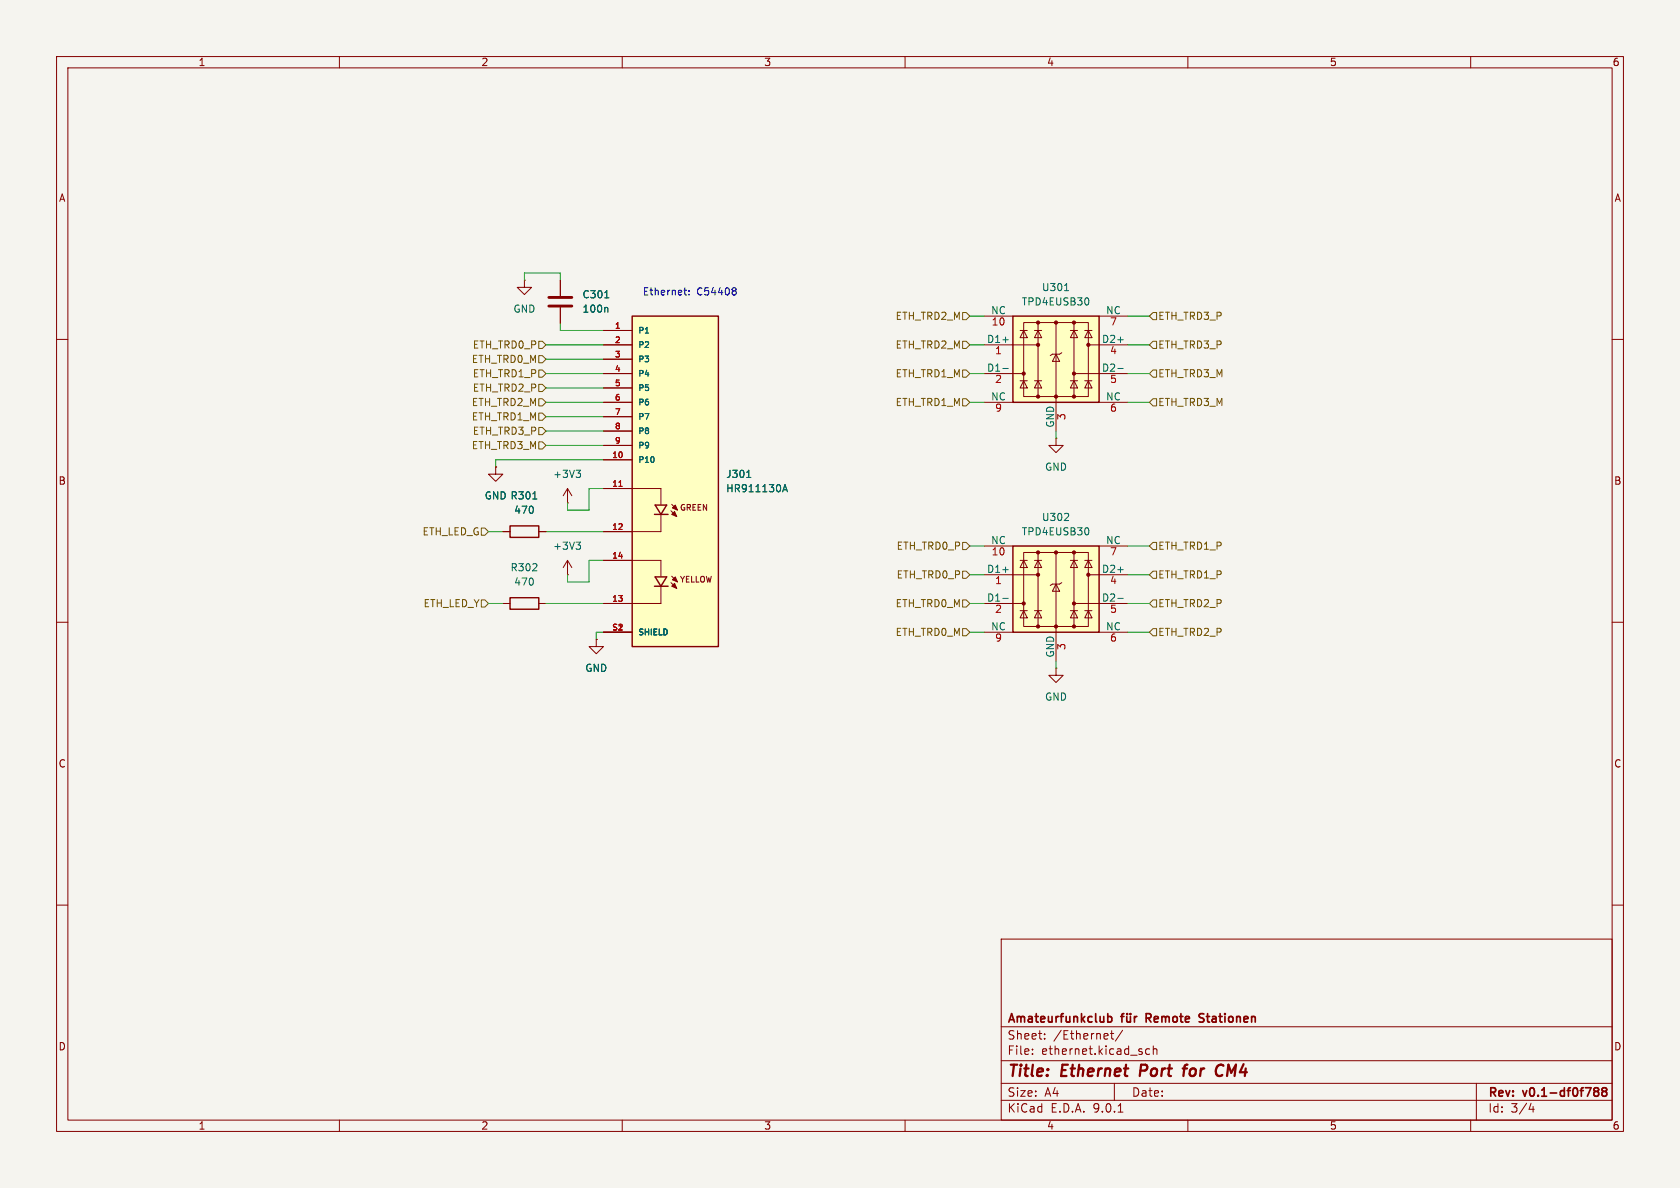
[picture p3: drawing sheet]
<svg xmlns="http://www.w3.org/2000/svg" width="297mm" height="210mm" viewBox="0 0 297 210" stroke-linecap="round" stroke-linejoin="round" font-family="sans-serif">
<path d="M0 0h297v210h-297z" fill="#f5f4ef" stroke="#f5f4ef" stroke-width=".18"/>
<g fill="none" stroke="#840000" stroke-width=".18">
<path d="M10 10h277v190h-277zM12 12h273v186h-273zM60 10v2M110 10v2M160 10v2M210 10v2M260 10v2M10 60h2M285 60h2M100.3 88.9h.1M100.3 86.4l-.7 1.2M100.3 86.4l.8 1.2"/>
<path d="M100.3 86.4v2.5M10 110h2M285 110h2M10 160h2M177 166h108v32h-108zM285 160h2M60 198v2M110 198v2M160 198v2M177 194.5h108M177 191.5h108M177 187.5h108"/>
<path d="M177 181.5h108M182.5 186.3v.1M182.5 185.5v.1M184.7 183.6v.1M184.7 182.8v.1M196.3 182.7h.6M196.5 182.2v1.3l.4 .2M197 191.5v3M197.7 196.6h.8M198.5 182.1l-1.3 2M203.2 185.5l-.4-.1-.3 .3v.4l.2 .2h.5M203.9 185.5l.2-.1 .4 .1v.9"/>
<path d="M203.9 184.9v1.5M210 198v2M260 198v2M261 191.5v6.5M270.7 195l-.4 1.1h.9M271 195.6v1"/>
</g>
<g fill="none" stroke="#840000" stroke-width=".3">
<path d="M195.8 179.8l.5-.1 .3 .3v.4l-.2 .2h-.6M198.1 179.7h.6M198.7 179.2l-.4 .2v1.3M199.2 179.7l.1 .9 .3 .1 .2-.2M199.3 179.2v.1M199.8 179.2v.1M199.8 179.7v1M200.6 179.7v1M201 179.7l-.3 .1-.1 .2M202.6 180h.6M203.2 179.2h-.6v1.5M212.8 179.3l-.5-.1-.3 .3 .1 .3 .6 .2"/>
<path d="M212 180.6h.7M282.1 192.3l.4 .1 .1 .2-.3 .3M282.1 192.9h.2M282.3 192.9l.3 .2v.4l-.1 .2-.4 .1M283.5 192.9l-.3-.3 .3-.3 .4 .1 .2 .2-.3 .3M283.5 192.9h.3M283.5 192.9l-.3 .3 .1 .4 .2 .2 .4-.1 .2-.2-.1-.4-.2-.2"/>
</g>
<path d="M201.7 188.2l-.2 2M209.1 188.9h.7M209.9 188.2l-.4 .1-.1 .2-.2 1.7M215.7 188.2l.6 .2M216.1 190l-.4 .2" fill="none" stroke="#840000" stroke-width=".4"/>
<path d="M101.8 83.1h.8l-.4 .5M102.4 83.6l.2 .3v.3l-.2 .2" fill="none" stroke="#006464" stroke-width=".18"/>
<path d="M179.1 55.9h15.2v15.2h-15.2z" fill="#ffffc2"/>
<g fill="none" stroke="#840000" stroke-width=".18">
<path d="M174 55.9h5.1M180.3 58.4h1.3M181 57h11.4v13.1h-11.4zM181 58.4l.6 1.3h-1.3zM182.9 58.4h1.2M183.5 58.4l.6 1.3h-1.2zM183.5 57v13.1M186.7 57v19.2M189.2 58.4h1.3M189.9 58.4l.6 1.3h-1.3zM189.9 57v13.1M191.8 58.4h1.2"/>
<path d="M192.4 58.4l.6 1.3h-1.2zM194.3 55.9h5.1M174 61h9.5M174 66h7M174 71.1h5.1M180.3 67.3h1.3M181 67.3l.6 1.3h-1.3zM182.9 67.3h1.2M183.5 67.3l.6 1.3h-1.2zM186.7 62.6l.6 1.3h-1.2zM186.7 77.5v1.2h1.3l-1.3 1.3-1.3-1.3h1.3M186.7 77.5h.1"/>
<path d="M187.7 62.4l-.4 .2h-1.2l-.4 .3M189.2 67.3h1.3M189.9 67.3l.6 1.3h-1.3zM189.9 66h9.5M191.8 67.3h1.2M192.4 67.3l.6 1.3h-1.2zM192.4 61h7M194.3 71.1h5.1"/>
</g>
<path d="M179.1 55.9h15.2v15.2h-15.2z" fill="none" stroke="#840000" stroke-width=".25"/>
<g fill="#840000" stroke="#840000" stroke-width=".18">
<circle cx="181" cy="66" r=".28"/>
<circle cx="183.5" cy="57" r=".28"/>
<circle cx="183.5" cy="61" r=".28"/>
<circle cx="183.5" cy="70.1" r=".28"/>
<circle cx="186.7" cy="57" r=".28"/>
<circle cx="186.7" cy="70.1" r=".28"/>
<circle cx="189.9" cy="57" r=".28"/>
<circle cx="189.9" cy="66" r=".28"/>
<circle cx="189.9" cy="70.1" r=".28"/>
<circle cx="192.4" cy="61" r=".28"/>
</g>
<path d="M188.2 51.4h.7M192.4 52.8l.1 .3-.1 .7M177.3 60.1h1M177.3 65.1h1M197.6 60.1h1M197.6 65.1h1" fill="none" stroke="#006464" stroke-width=".18"/>
<path d="M179.1 96.5h15.2v15.3h-15.2z" fill="#ffffc2"/>
<g fill="none" stroke="#840000" stroke-width=".18">
<path d="M174 96.5h5.1M180.3 99.1h1.3M181 97.7h11.4v13h-11.4zM181 99.1l.6 1.2h-1.3zM182.9 99.1h1.2M183.5 99.1l.6 1.2h-1.2zM183.5 97.7v13M186.7 97.7v19.1M189.2 99.1h1.3M189.9 99.1l.6 1.2h-1.3zM189.9 97.7v13M191.8 99.1h1.2"/>
<path d="M192.4 99.1l.6 1.2h-1.2zM194.3 96.5h5.1M174 101.6h9.5M174 106.7h7M174 111.8h5.1M180.3 108h1.3M181 108l.6 1.2h-1.3zM182.9 108h1.2M183.5 108l.6 1.2h-1.2zM186.7 103.3l.6 1.2h-1.2zM186.7 118.1v1.3h1.3l-1.3 1.3-1.3-1.3h1.3M186.7 118.1h.1"/>
<path d="M187.7 103l-.4 .3h-1.2l-.4 .2M189.2 108h1.3M189.9 108l.6 1.2h-1.3zM189.9 106.7h9.5M191.8 108h1.2M192.4 108l.6 1.2h-1.2zM192.4 101.6h7M194.3 111.8h5.1"/>
</g>
<path d="M179.1 96.5h15.2v15.3h-15.2z" fill="none" stroke="#840000" stroke-width=".25"/>
<g fill="#840000" stroke="#840000" stroke-width=".18">
<circle cx="181" cy="106.7" r=".28"/>
<circle cx="183.5" cy="97.7" r=".28"/>
<circle cx="183.5" cy="101.6" r=".28"/>
<circle cx="183.5" cy="110.7" r=".28"/>
<circle cx="186.7" cy="97.7" r=".28"/>
<circle cx="186.7" cy="110.7" r=".28"/>
<circle cx="189.9" cy="97.7" r=".28"/>
<circle cx="189.9" cy="106.7" r=".28"/>
<circle cx="189.9" cy="110.7" r=".28"/>
<circle cx="192.4" cy="101.6" r=".28"/>
</g>
<path d="M188.1 92h.8M188.9 90.9v.4M192.4 93.4l.1 .4-.1 .6M177.3 100.7h1M177.3 105.8h1M197.6 100.7h1M197.6 105.8h1" fill="none" stroke="#006464" stroke-width=".18"/>
<path d="M111.8 55.9h15.2v58.4h-15.2z" fill="#ffffc2"/>
<g fill="none" stroke="#840000" stroke-width=".18">
<path d="M92.7 49.5v1.3h1.3l-1.3 1.3-1.3-1.3h1.3M92.7 49.5h.1M99.1 49.5v2.8M99.1 54.4v2.8M106.7 58.4h5.1M106.7 61h5.1M106.7 63.5h5.1M106.7 66h5.1M106.7 68.6h5.1M106.7 71.1h5.1M106.7 73.7h5.1M106.7 76.2h5.1"/>
<path d="M106.7 78.7h5.1M87.6 82.6v1.2h1.3l-1.3 1.3-1.2-1.3h1.2M87.6 82.6h.1M88.9 94h1.3M95.2 94h1.3M100.3 99.1l-.7 1.2M100.3 99.1l.8 1.2M100.3 99.1v2.5M106.7 86.4h10.1v2.8M106.7 99.1h10.1v2.8M106.7 81.3h5.1M116.8 91.1v2.9h-10.1"/>
<path d="M118.6 90.3l1 1M118.7 89.2l1.1 1M88.9 106.7h1.3M95.2 106.7h1.3M100.3 101.6h.1M105.4 113v1.3h1.3l-1.3 1.3-1.3-1.3h1.3M105.4 113h.1M106.7 111.8h5.1M116.8 103.8v2.9h-10.1M118.6 103l1 1M118.7 101.9l1.1 1"/>
</g>
<path d="M111.8 55.9h15.2v58.4h-15.2zM90.2 93h5v2h-5zM115.7 90.9h2.4M115.8 89.3h2.1l-1.1 1.6zM90.2 105.7h5v2h-5zM115.7 103.6h2.4M115.8 102h2.1l-1.1 1.6z" fill="none" stroke="#840000" stroke-width=".25"/>
<g fill="#840000" stroke="#840000" stroke-width=".18">
<path d="M118.7 90.9l.6-.5 .3 .9z"/>
<path d="M119.3 103.1l.3 .9-.9-.4z"/>
<path d="M119.4 89.3l.4 .9-.9-.4z"/>
<path d="M119.4 102l.4 .9-.9-.4z"/>
</g>
<path d="M109.4 86h.6" fill="none" stroke="#a90000" stroke-width=".18"/>
<path d="M106.9 52.6h.7M107.3 54.3l.2 .2v.7M94.2 88.2h.7M101.8 95.8h.8l-.4 .5M102.4 96.3l.2 .3v.3l-.2 .2M132 84.4h.7M138.4 86.9l.4-1.2 .4 1.2M138.5 86.6h.6" fill="none" stroke="#006464" stroke-width=".18"/>
<path d="M97 52.6h4.1M97 54.1h4.1" fill="none" stroke="#840000" stroke-width=".51"/>
<g fill="none" stroke="#725600" stroke-width=".18">
<path d="M170.2 55.2h.6l.6 .7-.6 .6h-.6zM203.8 55.2h.7v1.3h-.7l-.6-.6zM95.2 60.3h.7l.6 .7-.6 .6h-.7zM95.2 67.9h.7l.6 .7-.6 .6h-.7zM95.2 70.5h.7l.6 .6-.6 .7h-.7zM95.2 62.9h.7l.6 .6-.6 .6h-.7zM95.2 65.4h.7l.6 .6-.6 .7h-.7zM95.2 78.1h.7l.6 .6-.6 .7h-.7zM95.2 75.6h.7l.6 .6-.6 .6h-.7zM95.2 73h.7l.6 .7-.6 .6h-.7zM170.2 70.5h.6l.6 .6-.6 .7h-.6zM170.2 65.4h.6l.6 .6-.6 .7h-.6z"/>
<path d="M170.2 60.3h.6l.6 .7-.6 .6h-.6zM203.8 65.4h.7v1.3h-.7l-.6-.7zM203.8 70.5h.7v1.3h-.7l-.6-.7zM203.8 60.3h.7v1.3h-.7l-.6-.6zM85.1 93.3h.6l.7 .7-.7 .6h-.6zM170.2 95.9h.6l.6 .6-.6 .7h-.6zM203.8 95.9h.7v1.3h-.7l-.6-.7zM85.1 106h.6l.7 .7-.7 .6h-.6zM170.2 101h.6l.6 .6-.6 .6h-.6zM170.2 106h.6l.6 .7-.6 .6h-.6zM170.2 111.1h.6l.6 .7-.6 .6h-.6zM203.8 111.1h.7v1.3h-.7l-.6-.6z"/>
<path d="M203.8 106h.7v1.3h-.7l-.6-.6zM203.8 101h.7v1.2h-.7l-.6-.6z"/>
</g>
<g fill="none" stroke="#009600" stroke-width=".18">
<path d="M92.7 49.5v-1.2h6.4v1.2M99.1 57.2v1.2h7.6M171.4 55.9h2.6M199.4 55.9h3.8M96.5 71.1h10.2M96.5 66h10.2M96.5 61h10.2M96.5 63.5h10.2M96.5 78.7h10.2M96.5 68.6h10.2M96.5 73.7h10.2M96.5 76.2h10.2"/>
<path d="M171.4 71.1h2.6M171.4 66h2.6M171.4 61h2.6M186.7 76.2v1.3M199.4 71.1h3.8M199.4 66h3.8M199.4 61h3.8M86.4 94h2.5M96.5 94h10.2M106.7 86.4h-2.6v3.8h-3.8v-1.3M106.7 99.1h-2.6v3.8h-3.8v-1.3M106.7 81.3h-19.1v1.3"/>
<path d="M171.4 96.5h2.6M199.4 96.5h3.8M86.4 106.7h2.5M96.5 106.7h10.2M106.7 111.8h-1.3v1.2M171.4 106.7h2.6M171.4 111.8h2.6M171.4 101.6h2.6M186.7 116.8v1.3M199.4 106.7h3.8M199.4 111.8h3.8M199.4 101.6h3.8"/>
</g>
<path d="M120.9 51.3h.5M121.1 52.1h.3M121.8 52v.1M121.8 51.4v.1M129.9 50.9l.2 .2-.2 .3 .2 .3v.2l-.2 .2" fill="none" stroke="#0000c2" stroke-width=".18"/>
<g font-size="2.8" fill="#840000">
<text x="178" y="190.9">Title:</text>
<text x="187.7" y="190.9">Ethernet</text>
<text x="202.4" y="190.9">Port</text>
<text x="210.9" y="190.9">for</text>
<text x="217.4" y="190.9">CM4</text>
</g>
<g font-size="2.1" fill="#840000">
<text x="178" y="184">Sheet:</text>
<text x="178" y="181.2">Amateurfunkclub</text>
<text x="186.2" y="184">/Ethernet/</text>
<text x="203.3" y="181.2">Remote</text>
<text x="213.3" y="181.2">Stationen</text>
<text x="178" y="186.7">File:</text>
<text x="184.1" y="186.7">ethernet.kicad_sch</text>
<text x="178" y="196.9">KiCad</text>
<text x="178" y="194.1">Size:</text>
<text x="184.7" y="194.1">A4</text>
<text x="185.7" y="196.9">E.D.A.</text>
<text x="193.3" y="196.9">9.0.1</text>
<text x="200" y="194.1">Date:</text>
<text x="263" y="194.3">Rev:</text>
<text x="263" y="196.9">Id:</text>
<text x="267.1" y="196.9">3/4</text>
<text x="269.4" y="194.3">v0.1-df0f788</text>
</g>
<g font-size="1.8" fill="#840000">
<text x="35" y="11.9">1</text>
<text x="85" y="11.9">2</text>
<text x="135" y="11.9">3</text>
<text x="185" y="11.9">4</text>
<text x="235" y="11.9">5</text>
<text x="285" y="11.9">6</text>
<text x="10.3" y="35.9">A</text>
<text x="285.3" y="35.9">A</text>
<text x="10.3" y="85.9">B</text>
<text x="285.3" y="85.9">B</text>
<text x="10.3" y="135.9">C</text>
<text x="285.3" y="135.9">C</text>
<text x="10.3" y="185.9">D</text>
<text x="285.3" y="185.9">D</text>
<text x="35" y="199.9">1</text>
<text x="85" y="199.9">2</text>
<text x="135" y="199.9">3</text>
<text x="185" y="199.9">4</text>
<text x="235" y="199.9">5</text>
<text x="285" y="199.9">6</text>
</g>
<g font-size="1.8" fill="#006464">
<text x="102.9" y="52.9">C301</text>
<text x="184.1" y="51.7">U301</text>
<text x="90.7" y="55.5">GND</text>
<text x="102.9" y="55.5">100n</text>
<text x="175.1" y="55.6">NC</text>
<text x="180.5" y="54.2">TPD4EUSB30</text>
<text x="195.4" y="55.6">NC</text>
<text x="174.4" y="60.7">D1+</text>
<text x="174.4" y="65.8">D1-</text>
<text x="194.7" y="60.7">D2+</text>
<text x="194.7" y="65.8">D2-</text>
<text x="175.1" y="70.9">NC</text>
<text x="195.4" y="70.9">NC</text>
<text x="186.4" y="75.7" transform="rotate(-90 186.4 75.7)">GND</text>
<text x="184.7" y="83.4">GND</text>
<text x="85.6" y="88.5">GND R301</text>
<text x="97.7" y="84.7">+3V3</text>
<text x="128.3" y="84.7">J301</text>
<text x="128.3" y="87.2">HR911130A</text>
<text x="90.8" y="91">470</text>
<text x="180.5" y="94.8">TPD4EUSB30</text>
<text x="184.1" y="92.3">U302</text>
<text x="90.2" y="101.2">R302</text>
<text x="97.7" y="97.4">+3V3</text>
<text x="174.4" y="101.3">D1+</text>
<text x="175.1" y="96.3">NC</text>
<text x="194.7" y="101.3">D2+</text>
<text x="195.4" y="96.3">NC</text>
<text x="90.8" y="103.7">470</text>
<text x="174.4" y="106.4">D1-</text>
<text x="194.7" y="106.4">D2-</text>
<text x="175.1" y="111.5">NC</text>
<text x="195.4" y="111.5">NC</text>
<text x="103.4" y="119">GND</text>
<text x="186.4" y="116.3" transform="rotate(-90 186.4 116.3)">GND</text>
<text x="184.7" y="124.1">GND</text>
</g>
<g font-size="1.8" fill="#0000c2">
<text x="113.5" y="52.4">Ethernet:</text>
<text x="123.2" y="52.4">C54408</text>
</g>
<g font-size="1.8" fill="#725600">
<text x="158.2" y="56.7">ETH_TRD2_M</text>
<text x="204.7" y="56.7">ETH_TRD3_P</text>
<text x="83.3" y="64.4">ETH_TRD0_M</text>
<text x="83.5" y="61.8">ETH_TRD0_P</text>
<text x="158.2" y="61.8">ETH_TRD2_M</text>
<text x="204.7" y="61.8">ETH_TRD3_P</text>
<text x="83.3" y="72">ETH_TRD2_M</text>
<text x="83.5" y="69.4">ETH_TRD2_P</text>
<text x="83.5" y="66.9">ETH_TRD1_P</text>
<text x="158.2" y="72">ETH_TRD1_M</text>
<text x="158.2" y="66.9">ETH_TRD1_M</text>
<text x="204.7" y="66.9">ETH_TRD3_M</text>
<text x="204.7" y="72">ETH_TRD3_M</text>
<text x="83.3" y="74.5">ETH_TRD1_M</text>
<text x="83.5" y="77.1">ETH_TRD3_P</text>
<text x="83.3" y="79.6">ETH_TRD3_M</text>
<text x="74.6" y="94.8">ETH_LED_G</text>
<text x="158.4" y="97.4">ETH_TRD0_P</text>
<text x="204.7" y="97.4">ETH_TRD1_P</text>
<text x="74.8" y="107.5">ETH_LED_Y</text>
<text x="158.2" y="107.5">ETH_TRD0_M</text>
<text x="158.4" y="102.5">ETH_TRD0_P</text>
<text x="204.7" y="107.5">ETH_TRD2_P</text>
<text x="204.7" y="102.5">ETH_TRD1_P</text>
<text x="158.2" y="112.6">ETH_TRD0_M</text>
<text x="204.7" y="112.6">ETH_TRD2_P</text>
</g>
<g font-size="1.8" fill="#a90000">
<text x="175.2" y="57.9">10</text>
<text x="196.1" y="57.9">7</text>
<text x="175.8" y="62.9">1</text>
<text x="196.1" y="62.9">4</text>
<text x="175.8" y="68">2</text>
<text x="196.1" y="68">5</text>
<text x="175.8" y="73.1">9</text>
<text x="188.7" y="74.4" transform="rotate(-90 188.7 74.4)">3</text>
<text x="196.1" y="73.1">6</text>
<text x="175.2" y="98.5">10</text>
<text x="196.1" y="98.5">7</text>
<text x="175.8" y="103.6">1</text>
<text x="196.1" y="103.6">4</text>
<text x="175.8" y="108.7">2</text>
<text x="175.8" y="113.7">9</text>
<text x="196.1" y="108.7">5</text>
<text x="196.1" y="113.7">6</text>
<text x="188.7" y="115" transform="rotate(-90 188.7 115)">3</text>
</g>
<g font-size="1.4" fill="#a90000">
<text x="108.6" y="58.2">1</text>
<text x="108.6" y="60.7">2</text>
<text x="108.6" y="63.2">3</text>
<text x="108.6" y="65.8">4</text>
<text x="108.6" y="68.3">5</text>
<text x="108.6" y="70.9">6</text>
<text x="108.6" y="73.4">7</text>
<text x="108.6" y="75.9">8</text>
<text x="108.1" y="81">10</text>
<text x="108.6" y="78.5">9</text>
<text x="108.1" y="86.1">11</text>
<text x="108.1" y="93.7">12</text>
<text x="108.1" y="98.8">14</text>
<text x="108.1" y="106.4">13</text>
<text x="108.1" y="111.5">S1</text>
<text x="109.1" y="111.5">2</text>
</g>
<g font-size="1.4" fill="#006464">
<text x="112.8" y="59.2">P1</text>
<text x="112.8" y="61.7">P2</text>
<text x="112.8" y="64.2">P3</text>
<text x="112.8" y="66.8">P4</text>
<text x="112.8" y="69.3">P5</text>
<text x="112.8" y="71.9">P6</text>
<text x="112.8" y="74.4">P7</text>
<text x="112.8" y="76.9">P8</text>
<text x="112.8" y="79.5">P9</text>
<text x="112.8" y="82">P10</text>
<text x="112.8" y="112.5">SHIELD</text>
</g>
<g font-size="1.4" fill="#840000">
<text x="120.1" y="90.5">GREEN</text>
<text x="120.1" y="103.2">YELLOW</text>
</g>
</svg>
